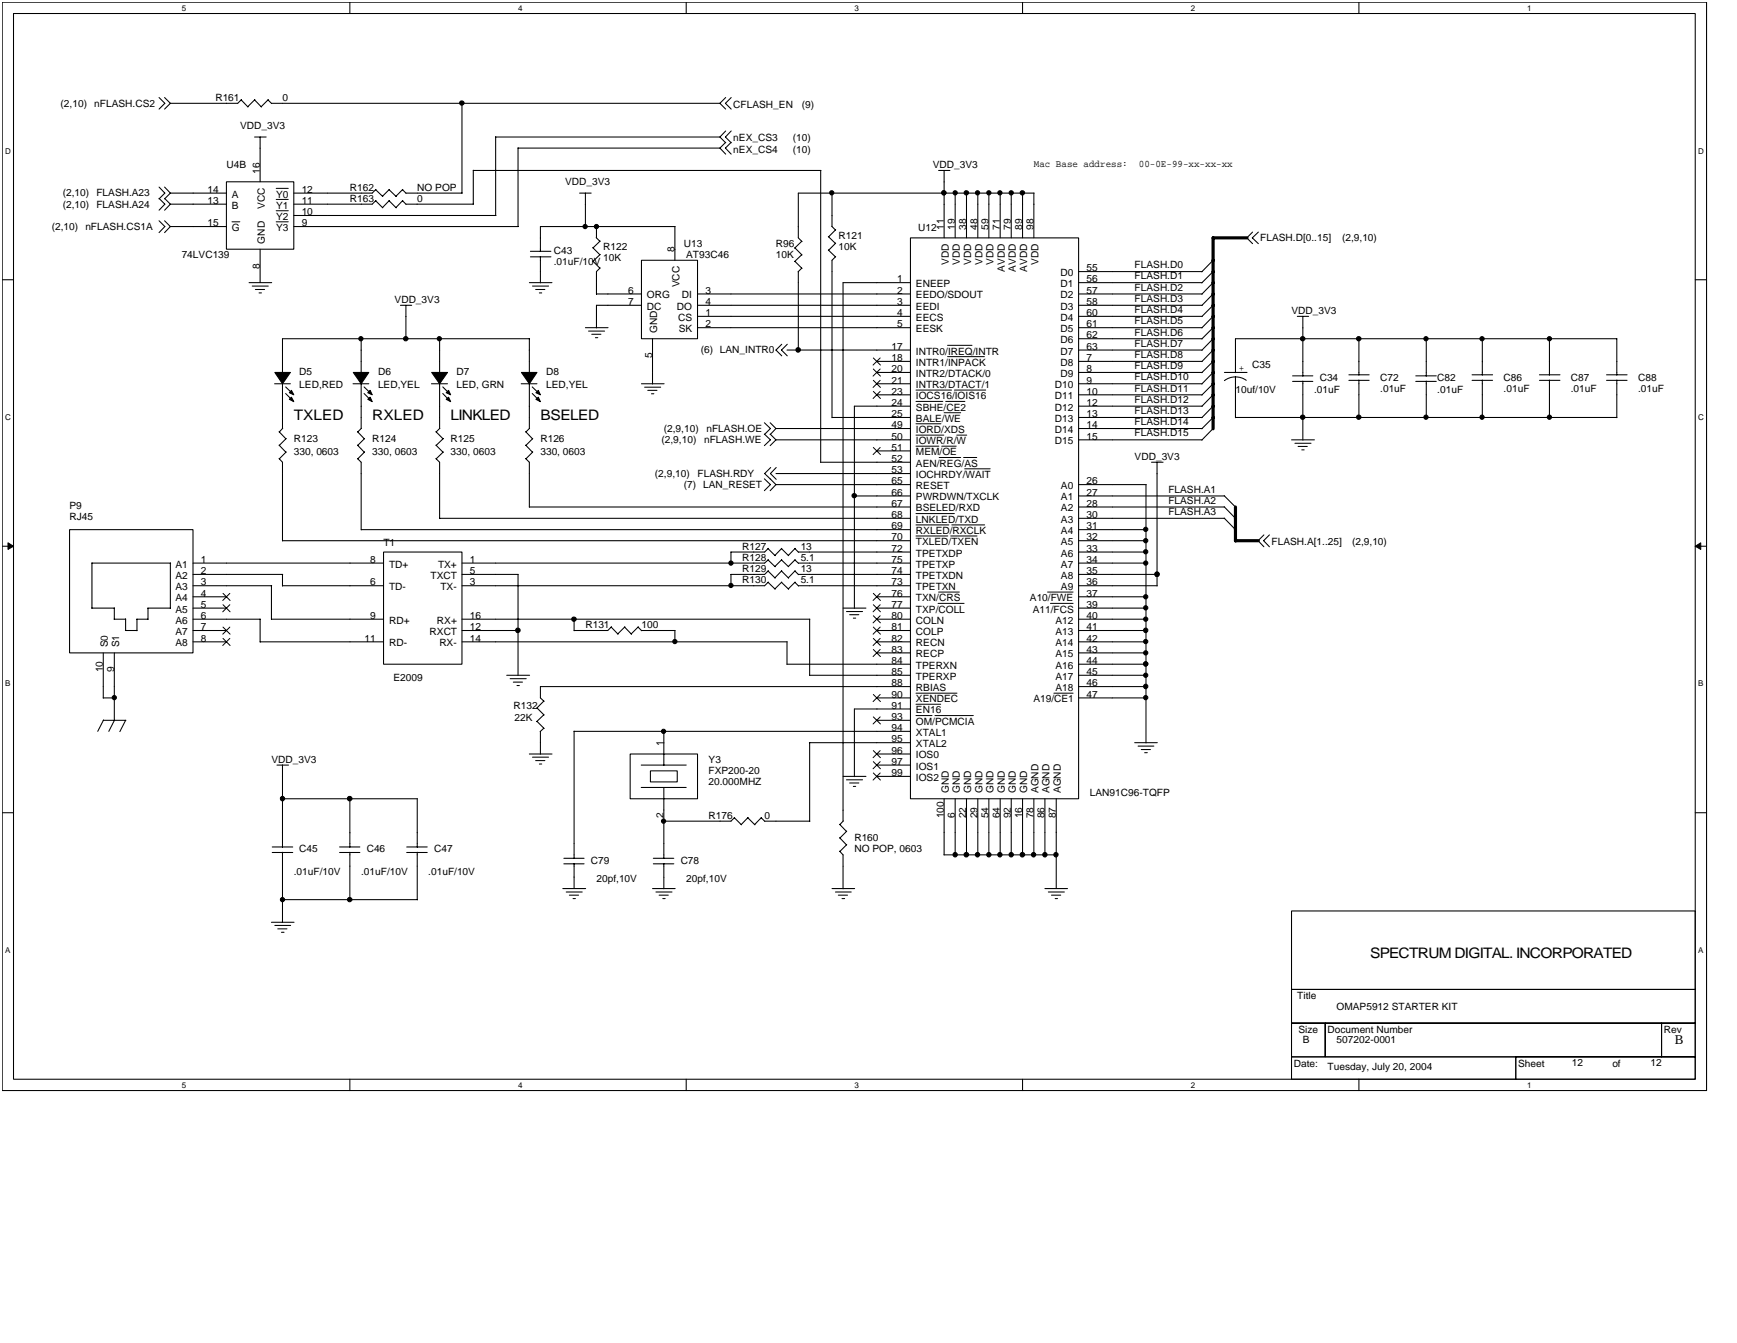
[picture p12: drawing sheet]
<svg xmlns="http://www.w3.org/2000/svg" width="279mm" height="216mm" viewBox="0 0 279 216" stroke-linecap="round" stroke-linejoin="round" font-family="sans-serif">
<path d="M.4 .4h274.1v174.9h-274.1zM2.2 2.2h270.5v171.3h-270.5z" fill="none" stroke="#000" stroke-width=".17"/>
<g fill="#fff">
<path d="M29.2 .6h.7v1.4h-.7z"/>
<path d="M29.2 173.7h.7v1.4h-.7z"/>
</g>
<path d="M56.3 .4v1.8M56.3 173.5v1.8" fill="none" stroke="#000" stroke-width=".17"/>
<g fill="#fff">
<path d="M83.3 .6h.7v1.4h-.7z"/>
<path d="M83.3 173.7h.7v1.4h-.7z"/>
</g>
<path d="M110.4 .4v1.8M110.4 173.5v1.8" fill="none" stroke="#000" stroke-width=".17"/>
<g fill="#fff">
<path d="M137.4 .6h.7v1.4h-.7z"/>
<path d="M137.4 173.7h.7v1.4h-.7z"/>
</g>
<path d="M164.5 .4v1.8M164.5 173.5v1.8" fill="none" stroke="#000" stroke-width=".17"/>
<g fill="#fff">
<path d="M191.5 .6h.7v1.4h-.7z"/>
<path d="M191.5 173.7h.7v1.4h-.7z"/>
</g>
<path d="M218.6 .4v1.8M218.6 173.5v1.8" fill="none" stroke="#000" stroke-width=".17"/>
<g fill="#fff">
<path d="M245.6 .6h.7v1.4h-.7z"/>
<path d="M245.6 173.7h.7v1.4h-.7z"/>
<path d="M.8 23.6h.9v1.3h-.9z"/>
<path d="M273.1 23.6h.9v1.3h-.9z"/>
<path d="M.8 66.4h.9v1.3h-.9z"/>
<path d="M273.1 66.4h.9v1.3h-.9z"/>
</g>
<path d="M.4 45h1.8M272.7 45h1.8" fill="none" stroke="#000" stroke-width=".17"/>
<g fill="#fff">
<path d="M.8 109.2h.8v1.4h-.8z"/>
<path d="M273.1 109.2h.9v1.4h-.9z"/>
</g>
<path d="M.4 87.8h1.8M272.7 87.8h1.8" fill="none" stroke="#000" stroke-width=".17"/>
<path d="M1.3 87.3l.9 .5-.9 .5zM272.7 87.8l.9-.5v1z" fill="#000" stroke="#000" stroke-width=".16"/>
<g fill="#fff">
<path d="M.8 152h.8v1.4h-.8z"/>
<path d="M273.1 152h.9v1.4h-.9z"/>
</g>
<g fill="none" stroke="#000" stroke-width=".17">
<path d="M25.6 15.7l.9 .9-.9 .9M26.5 15.7l.9 .9M27.4 16.6l-.9 .9M38.8 16.1l1.1 1.1M38.8 16l-.6 .6h-10.8M41 16.1l1.1 1.1M41 16l-1.1 1.2M43.1 16.1l.6 .6M43.2 16l-1.2 1.2M43.7 16.6h72.1M74.3 16.6v14.4M116.7 15.7l-.9 .9 .9 .9"/>
<path d="M117.6 15.7l-.9 .9 .9 .9M25.6 35.5l.9 .9-.9 1M25.6 31.9l.9 .9-.9 1M25.6 30.1l.9 .9-.9 1M26.5 35.5l.9 .9M26.5 31.9l.9 .9M26.5 30.1l.9 .9M27.4 36.4l-.9 1M27.4 32.8l-.9 1M27.4 31l-.9 1M27.4 31h9M27.4 32.8h9"/>
<path d="M27.4 36.4h9M36.4 29.2h10.9v10.9h-10.9zM41 22h1.8M41.8 22v7.2M47.3 36.4h36.1M47.3 34.6h32.5M60.4 32.3l1.2 1.1M60.4 30.5l1.2 1.1M60.5 30.5l-.6 .5h-12.6M60.5 32.2l-.6 .6h-12.6M62.6 32.3l1.1 1.1M62.6 30.5l1.1 1.1"/>
<path d="M62.6 32.2l-1.1 1.2M62.6 30.5l-1.1 1.1M64.7 32.3l.6 .6M64.7 30.5l.6 .6M64.8 32.2l-1.1 1.2M64.8 30.5l-1.1 1.1M65.3 31h9.1M76.1 27.4h56M76.1 27.4v5.4h-10.8M79.7 22h36.1M79.7 22v12.6M83.3 23.8v12.6"/>
<path d="M83.3 23.8h32.5M93.2 31h1.9M94.2 31v5.5M95.3 39.8l1.2 1.2M95.9 38.2l.6 .6M95.9 36.4v1.8M96.5 38.7l-1.1 1.2M108.6 36.4v5.4M108.6 36.4h-21.7v4M116.7 21.1l-.9 .9 .9 1M116.7 22.9l-.9 .9 .9 1M117.6 21.1l-.9 .9 .9 1"/>
<path d="M117.6 22.9l-.9 .9 .9 1M127.9 39.9l1.1 1.1M129 38.8l-1.2 1.1M132 27.4v47M133.2 38l1.2 1.1M133.8 36.4l.6 .6M133.8 31v5.4M134.4 39.1l-1.1 1.1M134.4 36.9l-1.1 1.2M146.4 38.2h27.1v90.2h-27.1zM151 27.4h1.8M151.9 27.4v10.8"/>
<path d="M153.6 31v7.2M155.5 31v7.2M157.3 31v7.2M159.1 31v7.2M160.9 31v7.2M162.7 31v7.2M164.5 31v7.2M166.3 31v7.2M166.3 31h-37.9v7.2l.6 .6M201.5 37.3l-1 .9 1 1M202.4 37.3l-1 .9 1 1M40.1 45.4h3.6"/>
<path d="M40.6 46h2.6M41.1 46.5h1.5M41.7 47.1h.4M41.8 40.1v5.3M58.1 54.5v5.4M64.4 49.1h1.8M65.3 49.1v5.4M70.7 54.5v5.4M85.1 45.4h3.7M85.1 54.5v5.4M85.2 54.5h-39.8v5.4M85.3 41.3h3.3"/>
<path d="M85.3 40.4h3.3M85.7 46h2.5M86.2 46.5h1.4M86.8 47.1h.3M86.9 41.2v4.3M94.2 52.7h3.6M94.7 53.2h2.6M95.2 53.7h1.5M95.3 42l1.2 1.1M95.8 54.3h.4M95.9 47.3h7.3M96.5 43.1l-.6 .6v3.6"/>
<path d="M96.5 40.9l-1.1 1.1M103.2 41.8h9v12.7h-9zM103.2 49.1h-7.3v3.6M105 54.5v7.2M112.2 50.9h34.2M112.2 52.7h34.2M112.2 49.1h34.2M112.2 47.3h34.2M125.7 55.3l-.9 1 .9 .9M126.6 56.3h19.8M126.6 55.3l-.9 1 .9 .9M127.9 42l1.1 1.2"/>
<path d="M128.4 43.7v12.6M129 41l-1.2 1.1M129 43.1l-.6 .6M133.2 40.2l1.2 1.1M134.4 41.2l-.6 .6v25.4M141 59.9h5.4M141 58.1h5.4M146.4 45.4h-10.8v86.6M173.5 50.9h19.9M173.5 45.4h19.9M173.5 52.7h19.9M173.5 49.1h19.9"/>
<path d="M173.5 59.9h19.9M173.5 47.3h19.9M173.5 58.1h19.9M173.5 56.3h19.9M173.5 43.7h19.9M173.5 54.5h19.9M195.1 43.7l-1.8 1.8M195.1 56.3l-1.8 1.8M195.1 52.7l-1.8 1.8M195.1 49.1l-1.8 1.8M195.1 50.9l-1.8 1.8M195.1 41.8l-1.8 1.9"/>
<path d="M195.1 59.9l-1.8 1.8M195.1 45.4l-1.8 1.9M195.1 58.1l-1.8 1.8M195.1 47.3l-1.8 1.8M195.1 54.5l-1.8 1.8M196.9 59.9h3.7M198.7 59.9v-5.4h61.4v5.8M208.7 50.9h1.8M209.6 50.9v9.6M218.6 54.5v5.8M229.4 54.5v6M238.4 54.5v5.8"/>
<path d="M249.2 54.5v5.8M44.2 61.7h2.5M44.9 73.7l.5 .6v12.7M44.9 71.6l1.1 1.1M44.9 69.4l1.1 1.1M45.4 61.7v7.2M45.5 68.8l-.6 .6M45.9 62.2l1.2 1.1M45.9 63.3l1.2 1.1M46 72.7l-1.1 1.1M46 70.5l-1.1 1.1M56.8 61.7h2.5"/>
<path d="M57.5 73.7l.6 .6v10.9M57.5 71.6l1.1 1.1M57.5 69.4l1.1 1.1M58.1 61.7v7.2M58.1 68.8l-.6 .6M58.6 62.2l1.1 1.1M58.6 63.3l1.1 1.1M58.6 72.7l-1.1 1.1M58.6 70.5l-1.1 1.1M69.4 61.7h2.6M70.1 73.7l.6 .6v9.1M70.1 71.6l1.2 1.1"/>
<path d="M70.1 69.4l1.2 1.1M70.7 61.7v7.2M70.8 68.8l-.6 .6M71.2 62.2l1.1 1.1M71.2 63.3l1.1 1.1M71.3 72.7l-1.1 1.1M71.3 70.5l-1.1 1.1M83.8 61.7h2.6M84.6 73.7l.5 .6v7.2M84.6 71.6l1.1 1.1M84.6 69.4l1.1 1.1M85.1 61.7v7.2"/>
<path d="M85.2 68.8l-.6 .6M85.6 62.2l1.2 1.1M85.6 63.3l1.2 1.1M85.7 72.7l-1.1 1.1M85.7 70.5l-1.1 1.1M103.2 61.7h3.6M103.7 62.2h2.6M104.2 62.8h1.5M104.8 63.3h.4M123 68l.9 .9-.9 1M123 77l.9 .9-.9 1M123 69.8l.9 .9-.9 .9"/>
<path d="M123.9 68l.9 .9M123.9 77l.9 .9M123.9 69.8l.9 .9M124 75.2l-1 .9 1 1M124.8 68.9l-.9 1M124.8 77.9l-.9 1M124.8 70.7l-.9 .9M124.8 70.7h21.6M124.8 68.9h21.6M124.8 77.9h21.6M124.8 76.1h21.6M124.9 75.2l-1 .9 1 1"/>
<path d="M132 74.3h14.4M133.8 67.1h12.6M137.4 79.7h9M141 61.7h5.4M141 63.5h5.4M141 72.5h5.4M146.4 65.3h-9v32.5M173.5 61.7h19.9M173.5 70.7h19.9M173.5 63.5h19.9M173.5 65.3h19.9M173.5 67.1h19.9"/>
<path d="M173.5 68.9h19.9M173.5 77.9h10.9M173.5 79.7h23.5M184.3 77.9v41.5M185.2 74.3h1.9M186.1 74.3v19.9M195.1 68.9l-1.8 1.9M195.1 65.3l-1.8 1.9M195.1 61.7l-1.8 1.8M195.1 67.1l-1.8 1.8M195.1 63.5l-1.8 1.8M196.9 79.7l1.8 1.8"/>
<path d="M198.7 60.6v6.6M198.7 67.1h61.4M200.5 61.1a2.99 2.99 0 0 0-3.6 .1M207.7 70.7h3.7M207.9 60.4h3.3M207.9 61.3h3.3M208.3 71.3h2.6M208.8 71.8h1.5M209.4 72.3h.4M209.6 61.3v9.5M217 61.1h3.2M217 60.3h3.2"/>
<path d="M218.6 61.1v6.1M227.7 60.4h3.3M227.7 61.3h3.3M229.4 61.3v5.9M236.8 61.1h3.3M236.8 60.3h3.3M238.4 61.1v6.1M247.6 61.1h3.3M247.6 60.3h3.3M249.2 61.1v6.1M258.4 61.1h3.3M258.4 60.3h3.3"/>
<path d="M260.1 61.1v6.1M11.2 85.1h19.8v19.9h-19.8zM14.7 97.8h3.7M14.8 90.5v7.3M14.8 90.5h12.6M18.3 99.5h1.9M18.4 97.7v1.8M20.2 99.5v1.9M22 99.5h1.8M22 99.5v1.9M23.8 97.8h3.6M23.8 97.8v1.8"/>
<path d="M27.4 90.5v7.3M31 97.8h5.4M31 99.5h10.9M31 90.5h30.7M31 92.3h14.5M31 94.2h12.7M31 95.9h5.4M41.8 99.5v3.7M43.7 99.5h18M43.7 94.2v5.4M45.4 92.3v1.9M45.4 94.2h16.3"/>
<path d="M45.4 86.9h101M58.1 85.1h88.3M61.7 88.7h12.6v18.1h-12.6zM70.7 83.3h75.7M74.3 99.5h56M74.3 92.3h9.1M83.3 92.3v16.3M85.1 81.5h61.3M92.3 99.5v1.9M123.5 91.8l1.2 1.1M123.5 93.6l1.2 1.1M123.5 90l1.2 1.1"/>
<path d="M123.5 88.2l1.2 1.1M123.6 90l-.6 .5h-48.7M123.6 91.8l-.6 .5h-5.4v1.9M123.6 93.6l-.6 .6h-48.7M123.6 88.2l-.6 .5h-5.4v1.9M125.7 91.8l1.1 1.1M125.7 93.6l1.1 1.1M125.7 90l1.1 1.1M125.7 88.2l1.1 1.1M125.7 91.8l-1.1 1.1M125.7 93.6l-1.1 1.1M125.7 90l-1.1 1.1"/>
<path d="M125.7 88.2l-1.1 1.1M127.9 91.8l.6 .6M127.9 93.6l.6 .6M127.9 90l.6 .6M127.9 88.2l.6 .6M127.9 91.8l-1.1 1.1M127.9 93.6l-1.1 1.1M127.9 90l-1.1 1.1M127.9 88.2l-1.1 1.1M128.4 90.5h18M128.4 92.3h18M128.4 94.2h18"/>
<path d="M128.4 88.7h18M130.2 99.5v9.1M135.6 97.8h3.7M136.2 98.3h2.5M136.7 98.8h1.4M137.3 99.4h.3M141 97.8h5.4M141 99.5h5.4M141 95.9h5.4M173.5 97.8h10.9M173.5 99.5h10.9M173.5 90.5h10.9"/>
<path d="M173.5 92.3h12.7M173.5 94.2h12.7M173.5 95.9h10.9M173.5 88.7h10.9M173.5 81.5h23.5M173.5 83.3h23.5M173.5 85.1h10.9M173.5 86.9h10.9M196.9 81.5l1.8 1.8M196.9 83.3l1.8 1.8M203.3 86l-.9 .9 .9 1M204.2 86l-.9 .9 .9 1"/>
<path d="M16.6 115.8h3.6M16.6 105v7.2M16.6 112.2h1.8M16.7 115.8l-1 1.8M18.4 105v10.8M18.4 115.8l-.9 1.8M20.2 101.4h1.8M20.2 115.8l-.9 1.8M31 101.4h5.4M31 103.2h5.4M41.8 103.2h19.9M74.3 101.4h9.1"/>
<path d="M74.3 103.2h52.3M81.5 108.6h3.7M82.1 109.1h2.5M82.6 109.7h1.4M83.2 110.2h.3M86.4 113.8l1.1 1.1M86.4 116l1.1 1.1M86.9 117.6v3.7M87.5 112.7l-1.2 1.1M87.5 114.9l-1.2 1.1M87.5 117.1l-.6 .5M92.3 117.5v20.5"/>
<path d="M92.3 117.6h54.1M98.3 100.8l1.1 1.2M98.4 100.8l-.6 .6h-5.5M100.5 100.8l1.1 1.2M100.5 100.8l-1.1 1.1M102.6 100.8l.6 .6M102.7 100.8l-1.2 1.1M103.2 101.4h5.4M106.8 117.6v5.4M108.6 101.4v1.8M126.6 106.8h19.8M126.6 103.2v3.6"/>
<path d="M130.2 119.4h16.2M130.2 108.6h16.2M130.2 119.4v12.7M141 115.8h5.4M141 101.4h5.4M141 103.2h5.4M141 105h5.4M141 112.2h5.4M146.4 110.4h-59.5v1.8l.6 .5M146.4 114h-9v10.9M173.5 108.6h10.9M173.5 101.4h10.9"/>
<path d="M173.5 103.2h10.9M173.5 105h10.9M173.5 106.8h10.9M173.5 110.4h10.9M173.5 112.2h10.9M182.5 119.4h3.7M183.1 119.9h2.5M.4 130.7h1.8M43.8 136.2h3.3M43.8 137h3.3M44.5 123h1.9M45.4 123v13.2"/>
<path d="M45.4 137v11.3M45.4 128.4h21.8M54.6 136.2h3.3M54.6 137h3.3M56.3 128.4v7.8M56.3 137v7.7M65.4 136.2h3.3M65.4 137h3.3M67.1 128.4v7.8M67.1 137v7.7M85.1 121.2h3.7M85.7 121.7h2.5"/>
<path d="M86.2 122.3h1.4M86.8 122.8h.3M90.7 138h3.3M90.7 138.9h3.3M92.3 138.8v4M101.4 121.2h10.8v7.2h-10.8zM103.1 123h7.3M103.1 126.6h7.3M104.6 123.9h4.3v1.8h-4.3zM105.1 138h3.3M105.1 138.9h3.3M106.8 126.6v11.4"/>
<path d="M106.8 138.8v4.1M118.1 131.5l1.2 1.1M118.2 131.4l-.6 .6h-10.8M120.3 131.5l1.1 1.1M120.3 131.4l-1.1 1.2M122.4 131.5l.6 .6M122.5 131.4l-1.1 1.2M123 132h7.3M135.1 136.8l.5 .6v5.5M135.1 134.7l1.1 1.1M135.1 132.5l1.1 1.2M135.6 124.8h3.7"/>
<path d="M135.7 132l-.6 .6M136.2 125.4h2.5M136.2 135.8l-1.1 1.1M136.2 133.6l-1.1 1.1M136.7 125.9h1.4M137.3 126.4h.3M141 123h5.4M141 121.2h5.4M141 124.8h5.4M151.8 137.4h18.1M151.9 128.4v9M153.6 128.4v9.1"/>
<path d="M155.5 128.4v9.1M157.3 128.4v9.1M159.1 128.4v9.1M160.9 128.4v9.1M162.7 128.4v9.1M164.5 128.4v9.1M166.3 128.4v9.1M168.1 128.4v9.1M169.9 128.4v14.4M183.6 120.5h1.5M184.1 121h.4M272.7 130.7h1.8"/>
<path d="M43.7 148.3h3.6M44.2 148.8h2.6M44.7 149.3h1.5M45.3 149.9h.4M45.4 144.6h21.8M90.5 142.8h3.7M91.1 143.4h2.6M91.6 143.9h1.5M92.2 144.5h.4M105 142.8h3.6M105.5 143.4h2.6M106 143.9h1.5"/>
<path d="M106.6 144.5h.4M133.8 142.8h3.7M134.4 143.4h2.5M134.8 143.9h1.5M135.4 144.5h.5M168.1 142.8h3.6M168.6 143.4h2.6M169.1 143.9h1.5M169.7 144.5h.4M207.7 146.4h65v12.7h-65zM207.7 159.1h65v5.4h-65zM207.7 169.9h36.1v3.6h-36.1z"/>
<path d="M207.7 164.5h5.5v5.4h-5.5zM213.2 164.5h54.1v5.4h-54.1zM243.8 169.9h28.9v3.6h-28.9zM267.3 164.5h5.4v5.4h-5.4z"/>
</g>
<g fill="none" stroke="#000" stroke-width=".16">
<path d="M37.3 35.7h1.3M44.4 35.7h2M44.4 30.3h2M44.4 32.1h2M44.4 33.9h2M140.5 57.5l1.1 1.2M140.5 59.3l1.1 1.2M141.6 57.5l-1.2 1.2M141.6 59.3l-1.2 1.2M152.4 55.5h4M152.4 57.3h5.9M140.5 61.1l1.1 1.2"/>
<path d="M140.5 62.9l1.1 1.2M140.5 71.9l1.1 1.2M141.6 61.1l-1.2 1.2M141.6 62.9l-1.2 1.2M141.6 71.9l-1.2 1.2M147.3 62.7h5.7M147.3 64.5h4.4M147.3 68.1h4.1M147.3 69.9h4.5M147.3 71.7h3.7M151.1 73.5h3.4M151.5 71.7h2.3"/>
<path d="M151.9 66.4h2.6M152.1 64.5h3.1M153.5 62.7h5.1M153.9 69.9h1.6M155 73.5h2.1M155.2 75.4h4.1M35.9 95.4l1.1 1.1M35.9 97.2l1.1 1.2M37 95.4l-1.2 1.1M37 97.2l-1.2 1.2M140.5 95.4l1.1 1.1M140.5 97.2l1.1 1.2"/>
<path d="M140.5 99l1.1 1.1M141.6 95.4l-1.2 1.1M141.6 97.2l-1.2 1.2M141.6 99l-1.2 1.1M147.3 82.6h6.2M147.3 84.4h5.3M147.3 86.2h5.2M150.9 97h4.2M151 95.2h3.3M152.9 86.2h4.3M153.1 84.4h5.3M168.5 95.2h4.1"/>
<path d="M169 97h3.6M35.9 100.8l1.1 1.2M35.9 102.6l1.1 1.2M37 100.8l-1.2 1.2M37 102.6l-1.2 1.2M140.5 100.8l1.1 1.2M140.5 102.6l1.1 1.2M140.5 104.4l1.1 1.2M140.5 111.6l1.1 1.2M140.5 115.2l1.1 1.2M141.6 100.8l-1.2 1.2M141.6 102.6l-1.2 1.2"/>
<path d="M141.6 104.4l-1.2 1.2M141.6 111.6l-1.2 1.2M141.6 115.2l-1.2 1.2M147.3 111.4h6.6M147.3 113.2h4M147.3 115h2.6M150.4 115h6.2M169.5 111.4h3.1M140.5 124.3l1.1 1.1M140.5 120.7l1.1 1.1M140.5 122.4l1.1 1.2M141.6 124.3l-1.2 1.1"/>
<path d="M141.6 120.7l-1.2 1.1M141.6 122.4l-1.2 1.2"/>
</g>
<g fill="#000" stroke="#000" stroke-width=".17">
<path d="M44.2 59.9h2.5l-1.3 1.8z" fill-rule="evenodd"/>
<path d="M46.9 63.9l.4 .7-.8-.4z" fill-rule="evenodd"/>
<path d="M46.9 62.8l.4 .7-.8-.4z" fill-rule="evenodd"/>
<path d="M56.8 59.9h2.5l-1.2 1.8z" fill-rule="evenodd"/>
<path d="M59.2 64.2l.3-.3 .4 .7z" fill-rule="evenodd"/>
<path d="M59.5 62.8l.4 .7-.7-.4z" fill-rule="evenodd"/>
<path d="M69.4 59.9h2.6l-1.3 1.8z" fill-rule="evenodd"/>
<path d="M71.8 64.2l.4-.3 .3 .7z" fill-rule="evenodd"/>
<path d="M72.2 62.8l.3 .7-.7-.4z" fill-rule="evenodd"/>
<path d="M83.9 59.9h2.5l-1.3 1.8z" fill-rule="evenodd"/>
<path d="M86.2 64.2l.4-.3 .3 .7z" fill-rule="evenodd"/>
<path d="M86.6 62.8l.3 .7-.7-.4z" fill-rule="evenodd"/>
<circle cx="74.3" cy="16.6" r=".36"/>
<circle cx="94.1" cy="36.4" r=".34"/>
<circle cx="95.9" cy="36.4" r=".34"/>
<circle cx="133.8" cy="31" r=".34"/>
<circle cx="151.8" cy="31" r=".34"/>
<circle cx="153.6" cy="31" r=".34"/>
<circle cx="155.4" cy="31" r=".36"/>
<circle cx="157.2" cy="31" r=".34"/>
<circle cx="159.1" cy="31" r=".34"/>
<circle cx="160.8" cy="31" r=".34"/>
<circle cx="162.7" cy="31" r=".34"/>
<circle cx="164.5" cy="31" r=".36"/>
<circle cx="58" cy="54.5" r=".34"/>
<circle cx="65.3" cy="54.5" r=".36"/>
<circle cx="70.7" cy="54.5" r=".34"/>
<circle cx="128.4" cy="56.2" r=".37"/>
<circle cx="209.5" cy="54.5" r=".36"/>
<circle cx="218.6" cy="54.5" r=".36"/>
<circle cx="229.4" cy="54.5" r=".34"/>
<circle cx="238.4" cy="54.5" r=".34"/>
<circle cx="249.2" cy="54.5" r=".34"/>
<circle cx="137.4" cy="79.7" r=".36"/>
<circle cx="209.5" cy="67.1" r=".36"/>
<circle cx="218.6" cy="67.1" r=".36"/>
<circle cx="229.4" cy="67.1" r=".34"/>
<circle cx="238.4" cy="67.1" r=".34"/>
<circle cx="249.2" cy="67.1" r=".34"/>
<circle cx="92.3" cy="99.5" r=".36"/>
<circle cx="117.6" cy="90.5" r=".34"/>
<circle cx="117.6" cy="94.1" r=".34"/>
<circle cx="184.3" cy="97.7" r=".34"/>
<circle cx="184.3" cy="99.5" r=".34"/>
<circle cx="184.3" cy="88.7" r=".34"/>
<circle cx="184.3" cy="86.9" r=".34"/>
<circle cx="184.3" cy="85.1" r=".34"/>
<circle cx="184.3" cy="90.5" r=".34"/>
<circle cx="184.3" cy="95.9" r=".34"/>
<circle cx="186.1" cy="92.3" r=".35"/>
<circle cx="18.4" cy="112.2" r=".34"/>
<circle cx="83.3" cy="101.3" r=".37"/>
<circle cx="106.7" cy="117.6" r=".34"/>
<circle cx="108.6" cy="103.1" r=".34"/>
<circle cx="184.3" cy="101.3" r=".35"/>
<circle cx="184.3" cy="110.4" r=".35"/>
<circle cx="184.3" cy="103.1" r=".34"/>
<circle cx="184.3" cy="112.2" r=".34"/>
<circle cx="184.3" cy="108.6" r=".34"/>
<circle cx="184.3" cy="105" r=".34"/>
<circle cx="184.3" cy="106.7" r=".34"/>
<circle cx="45.4" cy="128.4" r=".35"/>
<circle cx="56.2" cy="128.4" r=".37"/>
<circle cx="106.7" cy="132" r=".34"/>
<circle cx="153.6" cy="137.4" r=".35"/>
<circle cx="155.4" cy="137.4" r=".37"/>
<circle cx="157.2" cy="137.4" r=".35"/>
<circle cx="159" cy="137.4" r=".35"/>
<circle cx="160.8" cy="137.4" r=".35"/>
<circle cx="162.6" cy="137.4" r=".35"/>
<circle cx="164.4" cy="137.4" r=".37"/>
<circle cx="166.2" cy="137.4" r=".35"/>
<circle cx="168.1" cy="137.4" r=".35"/>
<circle cx="169.8" cy="137.4" r=".35"/>
<circle cx="45.4" cy="144.6" r=".34"/>
<circle cx="56.3" cy="144.6" r=".36"/>
</g>
<path d="M200.6 38.2h-5.5v30.7M198.7 86.9h3.7M198.7 81.5v5.5" fill="none" stroke="#000" stroke-width=".51"/>
<g font-size="2.3">
<text x="47.3" y="67.5">TXLED</text>
<text x="59.9" y="67.5">RXLED</text>
<text x="72.5" y="67.5">LINKLED</text>
<text x="86.9" y="67.5">BSELED</text>
<text x="220.4" y="154">SPECTRUM DIGITAL. INCORPORATED</text>
</g>
<text font-size="2" x="269.4" y="167.8">B</text>
<g font-size="1.6">
<text x="9.8" y="17.2">(2,10)</text>
<text x="15.2" y="17.2">nFLASH.CS2</text>
<text x="34.6" y="16.2">R161</text>
<text x="45.4" y="16.2">0</text>
<text x="118" y="17.3">CFLASH_EN</text>
<text x="129" y="17.3">(9)</text>
<text x="38.6" y="20.8">VDD_3V3</text>
<text x="118" y="22.7">nEX_CS3</text>
<text x="127.5" y="22.7">(10)</text>
<text x="36.4" y="27.1">U4B</text>
<text x="41.8" y="28" transform="rotate(-90 41.8 28)">16</text>
<text x="90.9" y="29.8">VDD_3V3</text>
<text x="118" y="24.5">nEX_CS4</text>
<text x="127.5" y="24.5">(10)</text>
<text x="150" y="27.1">VDD_3V3</text>
<text x="166.3" y="26.9">Mac Base address:</text>
<text x="183.2" y="26.9">00-0E-99-xx-xx-xx</text>
<text x="10.1" y="33.4">(2,10)</text>
<text x="10.1" y="31.6">(2,10)</text>
<text x="15.5" y="33.4">FLASH.A24</text>
<text x="15.5" y="31.6">FLASH.A23</text>
<text x="33.4" y="31">14</text>
<text x="33.4" y="32.8">13</text>
<text x="37.3" y="31.8">A</text>
<text x="37.3" y="33.5">B</text>
<text x="42.6" y="33.6" transform="rotate(-90 42.6 33.6)">VCC</text>
<text x="44.4" y="31.8">Y0</text>
<text x="44.4" y="33.5">Y1</text>
<text x="44.4" y="35.4">Y2</text>
<text x="48.5" y="31">12</text>
<text x="48.5" y="32.8">11</text>
<text x="48.5" y="34.6">10</text>
<text x="56.3" y="32.5">R163</text>
<text x="56.3" y="30.7">R162</text>
<text x="67.1" y="32.5">0</text>
<text x="67.1" y="30.7">NO POP</text>
<text x="8.3" y="37">(2,10)</text>
<text x="13.7" y="37">nFLASH.CS1A</text>
<text x="29.2" y="41.5">74LVC139</text>
<text x="33.4" y="36.4">15</text>
<text x="37.3" y="37.1">G</text>
<text x="42.6" y="39.2" transform="rotate(-90 42.6 39.2)">GND</text>
<text x="44.4" y="37.1">Y3</text>
<text x="48.5" y="36.4">9</text>
<text x="89.1" y="40.8">C43</text>
<text x="97" y="40.2">R122</text>
<text x="108.5" y="40.6" transform="rotate(-90 108.5 40.6)">8</text>
<text x="110" y="39.7">U13</text>
<text x="110.4" y="41.5">AT93C46</text>
<text x="124.8" y="39.7">R96</text>
<text x="124.8" y="41.5">10K</text>
<text x="134.9" y="38.4">R121</text>
<text x="134.9" y="40.2">10K</text>
<text x="147.7" y="37.1">U12</text>
<text x="151.8" y="37" transform="rotate(-90 151.8 37)">11</text>
<text x="153.6" y="37" transform="rotate(-90 153.6 37)">19</text>
<text x="155.4" y="37" transform="rotate(-90 155.4 37)">38</text>
<text x="157.2" y="37" transform="rotate(-90 157.2 37)">48</text>
<text x="159" y="37" transform="rotate(-90 159 37)">59</text>
<text x="160.8" y="37" transform="rotate(-90 160.8 37)">71</text>
<text x="162.6" y="37" transform="rotate(-90 162.6 37)">79</text>
<text x="164.4" y="37" transform="rotate(-90 164.4 37)">89</text>
<text x="166.3" y="37" transform="rotate(-90 166.3 37)">98</text>
<text x="202.7" y="38.8">FLASH.D[0..15]</text>
<text x="215.9" y="38.8">(2,9,10)</text>
<text x="41.8" y="43.2" transform="rotate(-90 41.8 43.2)">8</text>
<text x="89.1" y="42.6">.01uF/10V</text>
<text x="97" y="42">10K</text>
<text x="101" y="47.2">6</text>
<text x="104.1" y="48">ORG</text>
<text x="109.3" y="46.2" transform="rotate(-90 109.3 46.2)">VCC</text>
<text x="109.7" y="48">DI</text>
<text x="113.5" y="47.2">3</text>
<text x="144.3" y="45.4">1</text>
<text x="144.3" y="47.2">2</text>
<text x="147.3" y="46.2">ENEEP</text>
<text x="147.3" y="48">EEDO/SDOUT</text>
<text x="152.6" y="42.6" transform="rotate(-90 152.6 42.6)">VDD</text>
<text x="154.4" y="42.6" transform="rotate(-90 154.4 42.6)">VDD</text>
<text x="156.2" y="42.6" transform="rotate(-90 156.2 42.6)">VDD</text>
<text x="158" y="42.6" transform="rotate(-90 158 42.6)">VDD</text>
<text x="159.8" y="42.6" transform="rotate(-90 159.8 42.6)">VDD</text>
<text x="161.6" y="43.7" transform="rotate(-90 161.6 43.7)">AVDD</text>
<text x="163.4" y="43.7" transform="rotate(-90 163.4 43.7)">AVDD</text>
<text x="165.2" y="43.7" transform="rotate(-90 165.2 43.7)">AVDD</text>
<text x="167.1" y="42.6" transform="rotate(-90 167.1 42.6)">VDD</text>
<text x="170.6" y="44.4">D0</text>
<text x="170.6" y="46.2">D1</text>
<text x="170.6" y="48">D2</text>
<text x="174.8" y="43.6">55</text>
<text x="174.8" y="45.4">56</text>
<text x="174.8" y="47.2">57</text>
<text x="182.5" y="43.1">FLASH.D0</text>
<text x="182.5" y="44.9">FLASH.D1</text>
<text x="182.5" y="46.7">FLASH.D2</text>
<text x="63.5" y="48.7">VDD_3V3</text>
<text x="101" y="49">7</text>
<text x="104.1" y="49.8">DC</text>
<text x="105.7" y="53.6" transform="rotate(-90 105.7 53.6)">GND</text>
<text x="108.9" y="49.8">DO</text>
<text x="109.1" y="51.6">CS</text>
<text x="109.2" y="53.4">SK</text>
<text x="113.5" y="50.8">1</text>
<text x="113.5" y="52.6">2</text>
<text x="113.5" y="49">4</text>
<text x="144.3" y="49">3</text>
<text x="144.3" y="50.8">4</text>
<text x="144.3" y="52.6">5</text>
<text x="147.3" y="49.8">EEDI</text>
<text x="147.3" y="51.6">EECS</text>
<text x="147.3" y="53.4">EESK</text>
<text x="170.6" y="49.8">D3</text>
<text x="170.6" y="51.6">D4</text>
<text x="170.6" y="53.4">D5</text>
<text x="174.8" y="49">58</text>
<text x="174.8" y="50.8">60</text>
<text x="174.8" y="52.6">61</text>
<text x="182.5" y="53.9">FLASH.D6</text>
<text x="182.5" y="50.3">FLASH.D4</text>
<text x="182.5" y="52.1">FLASH.D5</text>
<text x="182.5" y="48.5">FLASH.D3</text>
<text x="207.7" y="50.5">VDD_3V3</text>
<text x="104.9" y="57.6" transform="rotate(-90 104.9 57.6)">5</text>
<text x="112.7" y="56.8">(6) LAN_INTR0</text>
<text x="143.4" y="56.2">17</text>
<text x="143.4" y="58.1">18</text>
<text x="143.4" y="59.8">20</text>
<text x="147.3" y="58.8">INTR1/INPACK</text>
<text x="147.3" y="57">INTR0/IREQ/INTR</text>
<text x="170.6" y="58.8">D8</text>
<text x="170.6" y="55.2">D6</text>
<text x="170.6" y="57">D7</text>
<text x="174.8" y="58.1">7</text>
<text x="174.8" y="59.8">8</text>
<text x="174.8" y="54.4">62</text>
<text x="174.8" y="56.2">63</text>
<text x="182.5" y="55.7">FLASH.D7</text>
<text x="182.5" y="59.3">FLASH.D9</text>
<text x="182.5" y="57.5">FLASH.D8</text>
<text x="199.3" y="59.7">+</text>
<text x="201.4" y="59.2">C35</text>
<text x="48.1" y="60.3">D5</text>
<text x="48.1" y="62.4">LED,RED</text>
<text x="60.8" y="60.3">D6</text>
<text x="60.8" y="62.4">LED,YEL</text>
<text x="73.4" y="60.3">D7</text>
<text x="73.4" y="62.4">LED, GRN</text>
<text x="87.9" y="60.3">D8</text>
<text x="87.9" y="62.4">LED,YEL</text>
<text x="143.4" y="61.7">21</text>
<text x="143.4" y="63.4">23</text>
<text x="143.4" y="65.2">24</text>
<text x="147.3" y="60.6">INTR2/DTACK/0</text>
<text x="147.3" y="62.4">INTR3/DTACT/1</text>
<text x="147.3" y="64.2">IOCS16/IOIS16</text>
<text x="169.7" y="62.4">D10</text>
<text x="169.7" y="64.2">D11</text>
<text x="170.6" y="60.6">D9</text>
<text x="174.8" y="61.7">9</text>
<text x="174.8" y="63.4">10</text>
<text x="174.8" y="65.2">12</text>
<text x="182.5" y="63">FLASH.D11</text>
<text x="182.5" y="61.1">FLASH.D10</text>
<text x="182.5" y="64.7">FLASH.D12</text>
<text x="198.7" y="63.1">10uf/10V</text>
<text x="211.4" y="63.1">.01uF</text>
<text x="212.3" y="61.3">C34</text>
<text x="222" y="61.3">C72</text>
<text x="222" y="63">.01uF</text>
<text x="231.2" y="61.3">C82</text>
<text x="231.2" y="63.1">.01uF</text>
<text x="241.9" y="61.3">C86</text>
<text x="241.9" y="63">.01uF</text>
<text x="252.7" y="61.3">C87</text>
<text x="252.7" y="63">.01uF</text>
<text x="263.5" y="61.3">C88</text>
<text x="263.5" y="63">.01uF</text>
<text x="47.3" y="71">R123</text>
<text x="59.9" y="71">R124</text>
<text x="72.5" y="71">R125</text>
<text x="86.9" y="71">R126</text>
<text x="106.4" y="71.3">(2,9,10)</text>
<text x="106.8" y="69.4">(2,9,10)</text>
<text x="113.3" y="71.3">nFLASH.WE</text>
<text x="113.6" y="69.4">nFLASH.OE</text>
<text x="143.4" y="67.1">25</text>
<text x="143.4" y="68.8">49</text>
<text x="143.4" y="70.7">50</text>
<text x="147.3" y="66">SBHE/CE2</text>
<text x="147.3" y="67.8">BALE/WE</text>
<text x="147.3" y="69.6">IORD/XDS</text>
<text x="147.3" y="71.4">IOWR/R/W</text>
<text x="169.7" y="66">D12</text>
<text x="169.7" y="67.8">D13</text>
<text x="169.7" y="69.6">D14</text>
<text x="169.7" y="71.4">D15</text>
<text x="174.8" y="67.1">13</text>
<text x="174.8" y="68.8">14</text>
<text x="174.8" y="70.7">15</text>
<text x="182.5" y="70.2">FLASH.D15</text>
<text x="182.5" y="66.6">FLASH.D13</text>
<text x="182.5" y="68.3">FLASH.D14</text>
<text x="47.3" y="73.2">330, 0603</text>
<text x="59.9" y="73.2">330, 0603</text>
<text x="72.5" y="73.2">330, 0603</text>
<text x="86.9" y="73.2">330, 0603</text>
<text x="105.3" y="76.6">(2,9,10)</text>
<text x="112.2" y="76.6">FLASH.RDY</text>
<text x="143.4" y="72.4">51</text>
<text x="143.4" y="74.3">52</text>
<text x="143.4" y="76.1">53</text>
<text x="143.4" y="77.9">65</text>
<text x="147.3" y="73.2">MEM/OE</text>
<text x="147.3" y="75">AEN/REG/AS</text>
<text x="147.3" y="76.8">IOCHRDY/WAIT</text>
<text x="174.8" y="77.9">26</text>
<text x="182.5" y="73.9">VDD_3V3</text>
<text x="11.2" y="81.9">P9</text>
<text x="11.2" y="83.7">RJ45</text>
<text x="110" y="78.5">(7) LAN_RESET</text>
<text x="143.4" y="79.7">66</text>
<text x="143.4" y="81.5">67</text>
<text x="143.4" y="83.3">68</text>
<text x="147.3" y="78.6">RESET</text>
<text x="147.3" y="80.4">PWRDWN/TXCLK</text>
<text x="147.3" y="82.2">BSELED/RXD</text>
<text x="170.7" y="78.6">A0</text>
<text x="170.7" y="80.4">A1</text>
<text x="170.7" y="82.2">A2</text>
<text x="174.8" y="79.7">27</text>
<text x="174.8" y="81.5">28</text>
<text x="174.8" y="83.3">30</text>
<text x="187.9" y="79.2">FLASH.A1</text>
<text x="187.9" y="82.8">FLASH.A3</text>
<text x="187.9" y="81">FLASH.A2</text>
<text x="61.7" y="87.8">T1</text>
<text x="119.4" y="88.4">R127</text>
<text x="128.8" y="88.4">13</text>
<text x="143.4" y="85.1">69</text>
<text x="143.4" y="86.9">70</text>
<text x="143.4" y="88.7">72</text>
<text x="147.3" y="85.9">RXLED/RXCLK</text>
<text x="147.3" y="87.6">TXLED/TXEN</text>
<text x="147.3" y="89.5">TPETXDP</text>
<text x="147.3" y="84">LNKLED/TXD</text>
<text x="170.7" y="84">A3</text>
<text x="170.7" y="85.9">A4</text>
<text x="170.7" y="87.6">A5</text>
<text x="170.7" y="89.5">A6</text>
<text x="174.8" y="85.1">31</text>
<text x="174.8" y="86.9">32</text>
<text x="174.8" y="88.7">33</text>
<text x="204.5" y="87.6">FLASH.A[1..25]</text>
<text x="217.5" y="87.6">(2,9,10)</text>
<text x="28.2" y="91.2">A1</text>
<text x="28.2" y="93.1">A2</text>
<text x="28.2" y="94.9">A3</text>
<text x="32.3" y="90.5">1</text>
<text x="32.3" y="92.3">2</text>
<text x="32.3" y="94.1">3</text>
<text x="32.3" y="95.9">4</text>
<text x="59.5" y="90.5">8</text>
<text x="59.5" y="94.1">6</text>
<text x="62.6" y="91.2">TD+</text>
<text x="62.6" y="94.9">TD-</text>
<text x="69.3" y="93.1">TXCT</text>
<text x="70.5" y="91.2">TX+</text>
<text x="70.8" y="94.9">TX-</text>
<text x="75.6" y="94.1">3</text>
<text x="75.6" y="90.5">1</text>
<text x="75.6" y="92.3">5</text>
<text x="119.4" y="92">R129</text>
<text x="119.4" y="93.8">R130</text>
<text x="119.4" y="90.2">R128</text>
<text x="128.8" y="92">13</text>
<text x="128.8" y="93.8">5.1</text>
<text x="128.8" y="90.2">5.1</text>
<text x="143.4" y="94.1">73</text>
<text x="143.4" y="92.3">74</text>
<text x="143.4" y="90.5">75</text>
<text x="143.4" y="95.9">76</text>
<text x="147.3" y="94.9">TPETXN</text>
<text x="147.3" y="93.1">TPETXDN</text>
<text x="147.3" y="91.2">TPETXP</text>
<text x="170.7" y="91.2">A7</text>
<text x="170.7" y="93.1">A8</text>
<text x="170.7" y="94.9">A9</text>
<text x="174.8" y="90.5">34</text>
<text x="174.8" y="92.3">35</text>
<text x="174.8" y="94.1">36</text>
<text x="174.8" y="95.9">37</text>
<text x="28.2" y="96.7">A4</text>
<text x="28.2" y="98.5">A5</text>
<text x="28.2" y="100.3">A6</text>
<text x="32.3" y="97.7">5</text>
<text x="32.3" y="99.5">6</text>
<text x="32.3" y="101.3">7</text>
<text x="59.5" y="99.5">9</text>
<text x="62.6" y="100.3">RD+</text>
<text x="70.3" y="100.3">RX+</text>
<text x="75.6" y="101.3">12</text>
<text x="75.6" y="99.5">16</text>
<text x="94.2" y="101">R131</text>
<text x="103.2" y="101">100</text>
<text x="143.4" y="97.7">77</text>
<text x="143.4" y="99.5">80</text>
<text x="143.4" y="101.3">81</text>
<text x="147.3" y="96.7">TXN/CRS</text>
<text x="147.3" y="98.5">TXP/COLL</text>
<text x="147.3" y="100.3">COLN</text>
<text x="165.7" y="96.7">A10/FWE</text>
<text x="166.1" y="98.5">A11/FCS</text>
<text x="169.8" y="100.3">A12</text>
<text x="174.8" y="97.7">39</text>
<text x="174.8" y="99.5">40</text>
<text x="174.8" y="101.3">41</text>
<text x="17.4" y="104.1" transform="rotate(-90 17.4 104.1)">S0</text>
<text x="19.1" y="104.1" transform="rotate(-90 19.1 104.1)">S1</text>
<text x="28.2" y="102.1">A7</text>
<text x="28.2" y="103.9">A8</text>
<text x="32.3" y="103.1">8</text>
<text x="58.6" y="103.1">11</text>
<text x="62.6" y="103.9">RD-</text>
<text x="69.1" y="102.1">RXCT</text>
<text x="70.7" y="103.9">RX-</text>
<text x="75.6" y="103.1">14</text>
<text x="143.4" y="103.1">82</text>
<text x="143.4" y="104.9">83</text>
<text x="143.4" y="106.7">84</text>
<text x="147.3" y="102.1">COLP</text>
<text x="147.3" y="103.9">RECN</text>
<text x="147.3" y="105.7">RECP</text>
<text x="147.3" y="107.5">TPERXN</text>
<text x="169.8" y="102.1">A13</text>
<text x="169.8" y="103.9">A14</text>
<text x="169.8" y="105.7">A15</text>
<text x="169.8" y="107.5">A16</text>
<text x="174.8" y="103.1">42</text>
<text x="174.8" y="104.9">43</text>
<text x="174.8" y="106.7">44</text>
<text x="16.6" y="108.1" transform="rotate(-90 16.6 108.1)">10</text>
<text x="18.3" y="108.1" transform="rotate(-90 18.3 108.1)">9</text>
<text x="63.3" y="109.5">E2009</text>
<text x="82.6" y="114">R132</text>
<text x="143.4" y="108.5">85</text>
<text x="143.4" y="110.3">88</text>
<text x="143.4" y="112.2">90</text>
<text x="143.4" y="113.9">91</text>
<text x="147.3" y="109.3">TPERXP</text>
<text x="147.3" y="111.1">RBIAS</text>
<text x="147.3" y="112.9">XENDEC</text>
<text x="166.2" y="112.9">A19/CE1</text>
<text x="169.8" y="109.3">A17</text>
<text x="169.8" y="111.1">A18</text>
<text x="174.8" y="108.5">45</text>
<text x="174.8" y="110.3">46</text>
<text x="174.8" y="112.2">47</text>
<text x="82.8" y="116">22K</text>
<text x="106.7" y="119.9" transform="rotate(-90 106.7 119.9)">1</text>
<text x="143.4" y="115.8">93</text>
<text x="143.4" y="117.5">94</text>
<text x="143.4" y="119.4">95</text>
<text x="147.3" y="114.7">EN16</text>
<text x="147.3" y="116.5">OM/PCMCIA</text>
<text x="147.3" y="118.3">XTAL1</text>
<text x="43.7" y="122.7">VDD_3V3</text>
<text x="114" y="122.7">Y3</text>
<text x="114" y="124.4">FXP200-20</text>
<text x="143.4" y="124.8">99</text>
<text x="143.4" y="121.2">96</text>
<text x="143.4" y="123">97</text>
<text x="147.3" y="125.5">IOS2</text>
<text x="147.3" y="120.1">XTAL2</text>
<text x="147.3" y="121.9">IOS0</text>
<text x="147.3" y="123.7">IOS1</text>
<text x="106.7" y="131.5" transform="rotate(-90 106.7 131.5)">2</text>
<text x="114" y="126.3">20.000MHZ</text>
<text x="114" y="131.7">R176</text>
<text x="123" y="131.7">0</text>
<text x="151.8" y="131.5" transform="rotate(-90 151.8 131.5)">100</text>
<text x="152.6" y="127.5" transform="rotate(-90 152.6 127.5)">GND</text>
<text x="153.6" y="131.5" transform="rotate(-90 153.6 131.5)">6</text>
<text x="154.4" y="127.5" transform="rotate(-90 154.4 127.5)">GND</text>
<text x="155.4" y="131.5" transform="rotate(-90 155.4 131.5)">22</text>
<text x="156.2" y="127.5" transform="rotate(-90 156.2 127.5)">GND</text>
<text x="157.2" y="131.5" transform="rotate(-90 157.2 131.5)">29</text>
<text x="158" y="127.5" transform="rotate(-90 158 127.5)">GND</text>
<text x="159" y="131.5" transform="rotate(-90 159 131.5)">54</text>
<text x="159.8" y="127.5" transform="rotate(-90 159.8 127.5)">GND</text>
<text x="160.8" y="131.5" transform="rotate(-90 160.8 131.5)">64</text>
<text x="161.6" y="127.5" transform="rotate(-90 161.6 127.5)">GND</text>
<text x="162.6" y="131.5" transform="rotate(-90 162.6 131.5)">92</text>
<text x="163.4" y="127.5" transform="rotate(-90 163.4 127.5)">GND</text>
<text x="164.4" y="131.5" transform="rotate(-90 164.4 131.5)">16</text>
<text x="165.2" y="127.5" transform="rotate(-90 165.2 127.5)">GND</text>
<text x="166.3" y="131.5" transform="rotate(-90 166.3 131.5)">78</text>
<text x="167.1" y="127.5" transform="rotate(-90 167.1 127.5)">AGND</text>
<text x="168" y="131.5" transform="rotate(-90 168 131.5)">86</text>
<text x="168.8" y="127.5" transform="rotate(-90 168.8 127.5)">AGND</text>
<text x="169.9" y="131.5" transform="rotate(-90 169.9 131.5)">87</text>
<text x="170.7" y="127.5" transform="rotate(-90 170.7 127.5)">AGND</text>
<text x="175.3" y="128">LAN91C96-TQFP</text>
<text x="48.1" y="137">C45</text>
<text x="59" y="137">C46</text>
<text x="69.8" y="137">C47</text>
<text x="137.4" y="135.3">R160</text>
<text x="137.4" y="137">NO POP, 0603</text>
<text x="47.3" y="140.7">.01uF/10V</text>
<text x="58.1" y="140.7">.01uF/10V</text>
<text x="68.9" y="140.7">.01uF/10V</text>
<text x="95.1" y="138.9">C79</text>
<text x="95.9" y="141.7">20pf,10V</text>
<text x="109.5" y="138.9">C78</text>
<text x="110.4" y="141.7">20pf,10V</text>
<text x="208.7" y="160.7">Title</text>
<text x="208.8" y="166.1">Size</text>
<text x="209.6" y="167.7">B</text>
<text x="213.5" y="166.1">Document Number</text>
<text x="215" y="167.7">507202-0001</text>
<text x="215" y="162.3">OMAP5912 STARTER KIT</text>
<text x="267.6" y="166.1">Rev</text>
<text x="208.1" y="171.5">Date:</text>
<text x="213.5" y="172.1">Tuesday, July 20, 2004</text>
<text x="244.2" y="171.5">Sheet</text>
<text x="252.8" y="171.3">12</text>
<text x="259.3" y="171.5">of</text>
<text x="265.5" y="171.3">12</text>
</g>
<g font-size="1.3">
<text x="29.2" y="1.7">5</text>
<text x="83.3" y="1.7">4</text>
<text x="137.4" y="1.7">3</text>
<text x="191.5" y="1.7">2</text>
<text x="245.6" y="1.7">1</text>
<text x=".8" y="24.7">D</text>
<text x="273.1" y="24.7">D</text>
<text x=".8" y="67.5">C</text>
<text x="273.1" y="67.5">C</text>
<text x=".8" y="110.3">B</text>
<text x="273.1" y="110.3">B</text>
<text x=".8" y="153.2">A</text>
<text x="273.1" y="153.2">A</text>
<text x="29.2" y="174.9">5</text>
<text x="83.3" y="174.9">4</text>
<text x="137.4" y="174.9">3</text>
<text x="191.5" y="174.9">2</text>
<text x="245.6" y="174.9">1</text>
</g>
</svg>
